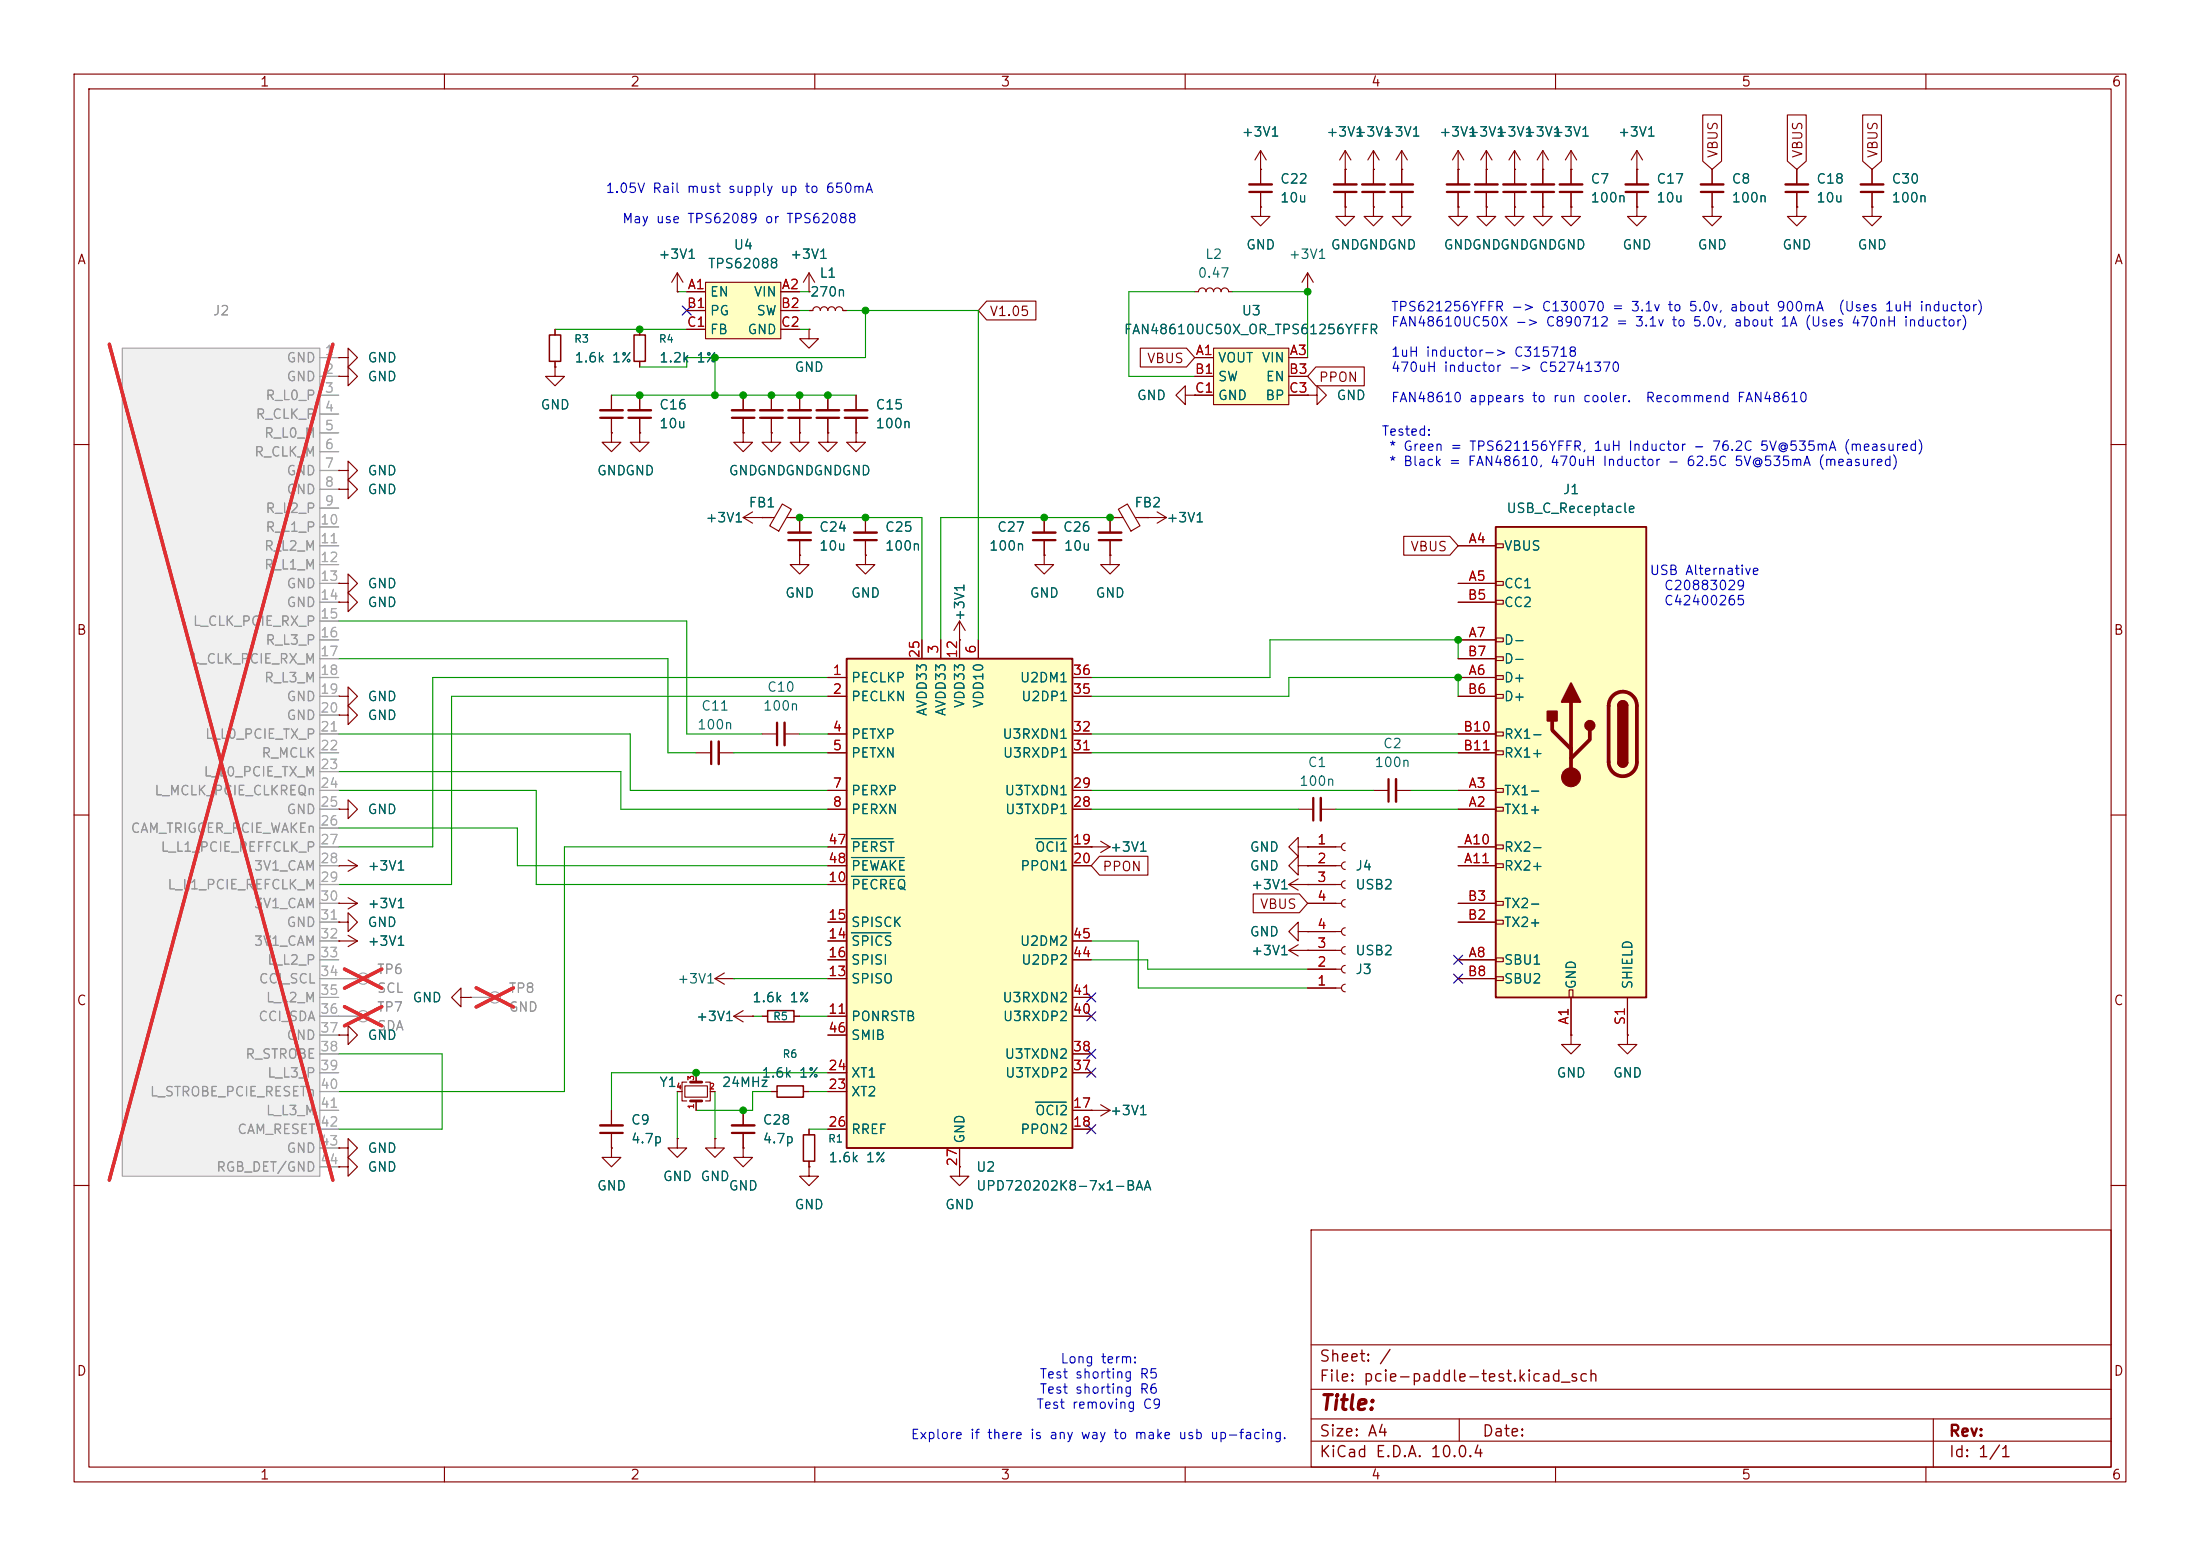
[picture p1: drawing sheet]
<svg xmlns="http://www.w3.org/2000/svg" width="297mm" height="210mm" viewBox="0 0 297 210" stroke-linecap="round" stroke-linejoin="round" font-family="sans-serif">
<g fill="none" stroke="#840000" stroke-width=".15">
<path d="M10 10h277v190h-277zM12 12h273v186h-273zM60 10v2M110 10v2M160 10v2M210 10v2M260 10v2M10 60h2M285 60h2M102.9 99.1h2M105.9 99.1h2M10 110h2"/>
<path d="M285 110h2M45.7 127h.1M45.7 127h2.6M47 126.2l1.3 .8M48.3 127l-1.3 .8M96.5 153.7v1.2h1.3l-1.3 1.3-1.3-1.3h1.3M96.5 153.7h.1M100.3 154.9v1.3h1.3l-1.3 1.3-1.2-1.3h1.2M100.3 154.9h.1M100.3 149.9v2M100.3 152.9v2M10 160h2"/>
<path d="M177 166h108v32h-108zM285 160h2M60 198v2M110 198v2M160 198v2M177 194.5h108M177 191.5h108M177 187.5h108M177 181.5h108M197 191.5v3M210 198v2M260 198v2"/>
<path d="M261 191.5v6.5"/>
</g>
<path d="M104.9 97.5v3.1M98.8 152.9h3.1" fill="none" stroke="#840000" stroke-width=".3"/>
<path d="M105.9 97.5v3.1M98.8 151.9h3.1" fill="none" stroke="#840000" stroke-width=".33"/>
<path d="M114.3 88.9h30.5v66h-30.5z" fill="#ffffc2"/>
<path d="M114.3 88.9h30.5v66h-30.5z" fill="none" stroke="#840000" stroke-width=".25"/>
<g fill="none" stroke="#840000" stroke-width=".15">
<path d="M204.5 22.9h.1M204.5 20.3v4.6M204.5 25.9v2M204.5 20.3l-.8 1.3M204.5 20.3l.7 1.3M100.3 58.4v1.3h1.3l-1.3 1.3-1.2-1.3h1.2M100.3 58.4h.1M111.8 58.4v1.3h1.2l-1.2 1.3-1.3-1.3h1.3M111.8 58.4h.1M111.8 91.4h2.5M111.8 94h2.5M111.8 99.1h2.5"/>
<path d="M124.5 86.4v2.5M127 86.4v2.5M129.5 86.4v2.5M132.1 86.4v2.5M144.8 91.4h2.5M144.8 94h2.5M144.8 99.1h2.5M111.8 101.6h2.5M111.8 106.7h2.5M111.8 109.2h2.5M111.8 119.4h2.5M111.8 114.3h2.5"/>
<path d="M111.8 116.8h2.5M144.8 101.6h2.5M144.8 106.7h2.5M144.8 109.2h2.5M144.8 114.3h5.1M144.8 116.8h2.5M147.3 114.3h.1M148.6 113.5l1.3 .8M149.9 114.3l-1.3 .8M174 119.4h2.5M174 119.4l1.3 .7M175.3 116.8v-1.2l-1.3 1.2 1.3 1.3v-1.3h1.2"/>
<path d="M175.3 114.3v-1.3l-1.3 1.3 1.3 1.3v-1.3h1.2M175.3 109.2h2M175.3 118.6l-1.3 .8M176.5 116.8h.1M176.5 119.4h.1M176.5 114.3h.1M178.3 109.2h2M62.2 134.6v-1.2l-1.2 1.2 1.2 1.3v-1.3h1.3M63.5 134.6h.1M111.8 137.2h2.5M111.8 132.1h2.5M111.8 127h2.5"/>
<path d="M111.8 124.5h2.5M111.8 129.5h2.5M111.8 139.7h2.5M144.8 137.2h2.5M144.8 127h2.5M144.8 129.5h2.5M144.8 134.6h2.5M174 128.3l1.3 .7M174 128.3h2.5M175.3 125.7v-1.2l-1.3 1.2 1.3 1.3v-1.3h1.2M175.3 127.5l-1.3 .8M176.5 125.7h.1"/>
<path d="M176.5 128.3h.1M212.1 139.7v1.3h1.3l-1.3 1.2-1.3-1.2h1.3M212.1 139.7h.1M219.7 139.7v1.3h1.3l-1.3 1.2-1.3-1.2h1.3M219.7 139.7h.1M109.2 157.5v1.3h1.3l-1.3 1.2-1.3-1.2h1.3M109.2 157.5h.1M111.8 152.4h2.5M111.8 147.3h2.5M111.8 144.8h2.5M129.5 154.9v2.6M144.8 149.9h5.1"/>
<path d="M144.8 152.4h2.5M144.8 144.8h2.5M144.8 142.2h2.5M147.3 149.9h.1M148.6 149.1l1.3 .8M149.9 149.9l-1.3 .7"/>
</g>
<path d="M114.9 118.3h7.2M114.9 113.2h5.6M114.9 115.7h7.2M139.8 113.2h4.1M114.9 125.9h5.3M139.8 148.8h4.1" fill="none" stroke="#006464" stroke-width=".15"/>
<path d="M202.9 25.9h3.1M177.3 107.7v3" fill="none" stroke="#840000" stroke-width=".3"/>
<path d="M202.9 24.9h3.1M178.3 107.7v3" fill="none" stroke="#840000" stroke-width=".33"/>
<g fill="none" stroke="#a1a1a1" stroke-width=".15">
<path d="M45.7 137.2h2.6M63.5 134.6h2.5"/>
<circle cx="49" cy="137.2" r=".76"/>
<circle cx="66.8" cy="134.6" r=".76"/>
</g>
<path d="M46.5 135.9l5 2.5M51.5 135.9l-5 2.5M64.3 133.3l5 2.6M69.3 133.3l-5 2.6" fill="none" stroke="#e12e31" stroke-width=".46"/>
<path d="M201.9 71.1h20.3v63.5h-20.3z" fill="#ffffc2"/>
<g fill="none" stroke="#840000" stroke-width=".15">
<path d="M208.3 22.9h.1M208.3 20.3l-.8 1.3M208.3 20.3l.7 1.3M208.3 20.3v2.6M212.1 22.9h.1M212.1 20.3v2.6M212.1 20.3l-.8 1.3M212.1 20.3l.8 1.3M100.3 53.3v2.1M100.3 56.4v2M104.1 58.4v1.3h1.3l-1.3 1.3-1.2-1.3h1.2M104.1 58.4h.1"/>
<path d="M104.1 53.3v2.1M104.1 56.4v2M107.9 53.3v2.1M107.9 56.4v2M109.2 44.5v1.2h1.3l-1.3 1.3-1.3-1.3h1.3M109.2 44.5h.1M111.8 53.3v2.1M111.8 56.4v2M115.6 58.4v1.3h1.2l-1.2 1.3-1.3-1.3h1.3M115.6 58.4h.1M115.6 53.3v2.1M115.6 56.4v2"/>
<path d="M102.9 69.9h1.6M105.6 68l1.2 .7-1.7 3-1.2-.7zM106.2 69.9h1.7v2M107.9 72.9v2M116.8 69.9v2M116.8 72.9v2M196.8 73.7h5.1M196.8 78.7h5.1M201.9 73.4h1v.5h-1zM201.9 78.5h1v.5h-1zM45.7 96.5h1.3v-1.2l1.3 1.2-1.3 1.3v-1.3M45.7 96.5h.1"/>
<path d="M45.7 94h1.3v-1.3l1.3 1.3-1.3 1.3v-1.3M45.7 94h.1M196.8 91.4h5.1M196.8 86.4h5.1M196.8 81.3h5.1M196.8 94h5.1M196.8 88.9h5.1M196.8 99.1h5.1M201.9 81h1v.5h-1zM201.9 86.1h1v.5h-1zM201.9 88.6h1v.6h-1zM201.9 91.2h1v.5h-1z"/>
<path d="M201.9 93.7h1v.5h-1zM201.9 98.8h1v.5h-1zM45.7 116.8h.1M45.7 109.2h1.3v-1.2l1.3 1.2-1.3 1.3v-1.3M45.7 109.2h.1M45.7 116.8h2.6M47 116.1l1.3 .7M48.3 116.8l-1.3 .8M176.5 114.3h4.6M176.5 116.8h4.6M176.5 119.4h4.6M181.6 113.8a.51 .51 0 0 0-.5 .5 .51 .51 0 0 0 .5 .5"/>
<path d="M181.6 116.3a.51 .51 0 0 0-.5 .5 .51 .51 0 0 0 .5 .5M181.6 118.9a.51 .51 0 0 0-.5 .5 .51 .51 0 0 0 .5 .5M185.4 106.7h2.1M188.5 106.7h2M196.8 109.2h5.1M196.8 106.7h5.1M196.8 114.3h5.1M196.8 116.8h5.1M196.8 101.6h5.1M201.9 101.3h1v.6h-1zM201.9 106.4h1v.5h-1zM201.9 109h1v.5h-1z"/>
<path d="M201.9 114h1v.6h-1zM201.9 116.6h1v.5h-1zM45.7 139.7h1.3v-1.3l1.3 1.3-1.3 1.3v-1.3M45.7 139.7h.1M96.5 132.1h2.6M96.5 132.1l1.3 .7M97.8 131.3l-1.3 .8M99.1 132.1h.1M99.1 137.2l1.2 .7M99.1 137.2h2.5M100.3 136.4l-1.2 .8M101.6 137.2h.1"/>
<path d="M102.9 137.2h.7M107.2 137.2h.7M176.5 121.9h4.6M176.5 133.4h4.6M176.5 130.8h4.6M176.5 128.3h4.6M176.5 125.7h4.6M181.6 132.8a.51 .51 0 0 0-.5 .6 .51 .51 0 0 0 .5 .5M181.6 130.3a.51 .51 0 0 0-.5 .5 .51 .51 0 0 0 .5 .5M181.6 127.8a.51 .51 0 0 0-.5 .5 .51 .51 0 0 0 .5 .5M181.6 125.2a.51 .51 0 0 0-.5 .5 .51 .51 0 0 0 .5 .5M181.6 121.4a.51 .51 0 0 0-.5 .5 .51 .51 0 0 0 .5 .5"/>
<path d="M196.8 129.5h5.1M196.8 124.5h5.1M196.8 121.9h5.1M196.8 132.1h5.1M201.9 121.7h1v.5h-1zM201.9 124.2h1v.5h-1zM201.9 129.3h1v.5h-1zM201.9 131.8h1v.5h-1zM211.8 133.6h.5v1h-.5zM212.1 134.6v5.1M219.7 134.6v5.1M45.7 154.9h1.3v-1.2l1.3 1.2-1.3 1.3v-1.3"/>
<path d="M45.7 154.9h.1M82.5 154.9v1.3h1.3l-1.3 1.3-1.2-1.3h1.2M82.5 154.9h.1M82.5 149.9v2M82.5 152.9v2M91.4 153.7v1.2h1.3l-1.3 1.3-1.2-1.3h1.2M91.4 153.7h.1M109.2 152.4v.8M109.2 156.7v.8M129.5 157.5v1.3h1.3l-1.3 1.2-1.2-1.2h1.2M129.5 157.5h.1"/>
</g>
<path d="M201.9 71.1h20.3v63.5h-20.3zM218.4 95.3a.64 .64 0 0 1 .7-.7 .64 .64 0 0 1 .6 .7M218.4 102.9a.64 .64 0 0 0 .7 .6 .64 .64 0 0 0 .6-.6" fill="none" stroke="#840000" stroke-width=".25"/>
<path d="M209.5 97.3v1.3l2.6 2.5M212.1 94.7v10.2M214.6 98.6v1.2l-2.5 2.6M217.7 93.9a1.9 1.9 0 0 1 2.1-.4 1.9 1.9 0 0 1 1.2 1.8v7.6a1.91 1.91 0 0 1-1.9 1.9 1.91 1.91 0 0 1-1.9-1.9v-7.6a1.9 1.9 0 0 1 .5-1.4z" fill="none" stroke="#840000" stroke-width=".51"/>
<g fill="#840000" stroke="#840000" stroke-width=".25">
<path d="M218.4 95.3h1.3v7.6h-1.3z"/>
<path d="M218.6 94.8a.64 .64 0 0 1 .7-.1 .64 .64 0 0 1 .4 .6h-1.3z"/>
<path d="M218.4 102.9h1.3a.64 .64 0 0 1-.6 .6 .64 .64 0 0 1-.7-.6z"/>
<path d="M212.1 92.2l1.3 2.5h-2.6z"/>
<path d="M208.9 96h1.3v1.3h-1.3z"/>
<circle cx="214.6" cy="97.9" r=".63"/>
</g>
<circle cx="212.1" cy="104.9" r="1.27" fill="#840000" stroke="#840000" stroke-width=".15"/>
<path d="M98.8 56.4h3.1M102.6 56.4h3.1M106.4 56.4h3.1M110.2 56.4h3.1M114 56.4h3.1M106.4 72.9h3.1M115.3 72.9h3.1M187.5 105.2v3M81 152.9h3.1" fill="none" stroke="#840000" stroke-width=".3"/>
<path d="M98.8 55.4h3.1M102.6 55.4h3.1M106.4 55.4h3.1M110.2 55.4h3.1M114 55.4h3.1M106.4 71.9h3.1M115.3 71.9h3.1M188.5 105.2v3M81 151.9h3.1" fill="none" stroke="#840000" stroke-width=".33"/>
<path d="M103.6 136.4h3.6v1.5h-3.6zM108.5 153.2h1.5v3.5h-1.5z" fill="none" stroke="#840000" stroke-width=".2"/>
<path d="M16.5 47h26.7v111.8h-26.7z" fill="#f0f0f0"/>
<g fill="none" stroke="#a1a1a1" stroke-width=".15">
<path d="M16.5 47h26.7v111.8h-26.7zM43.2 48.3h2.5M43.2 50.8h2.5M43.2 53.3h2.5M43.2 55.9h2.5M43.2 58.4h2.5M43.2 61h2.5M43.2 63.5h2.5M43.2 66h2.5M43.2 68.6h2.5M43.2 71.1h2.5M43.2 73.7h2.5"/>
<path d="M43.2 76.2h2.5M43.2 78.7h2.5M43.2 81.3h2.5M43.2 83.8h2.5M43.2 86.4h2.5M43.2 88.9h2.5M43.2 91.4h2.5M43.2 94h2.5M43.2 96.5h2.5M43.2 99.1h2.5M43.2 101.6h2.5M43.2 104.1h2.5"/>
<path d="M43.2 106.7h2.5M43.2 109.2h2.5M43.2 111.8h2.5M43.2 114.3h2.5M43.2 116.8h2.5M43.2 119.4h2.5M43.2 121.9h2.5M43.2 124.5h2.5M43.2 127h2.5M43.2 129.5h2.5M43.2 132.1h5.1M43.2 134.6h2.5"/>
<path d="M43.2 137.2h2.5M43.2 139.7h2.5M43.2 142.2h2.5M43.2 144.8h2.5M43.2 147.3h2.5M43.2 149.9h2.5M43.2 152.4h2.5M43.2 154.9h2.5M43.2 157.5h2.5"/>
<circle cx="49" cy="132.1" r=".76"/>
</g>
<path d="M14.8 46.5l30.1 112.8M44.9 46.5l-30.1 112.8M46.5 130.8l5 2.6M51.5 130.8l-5 2.6" fill="none" stroke="#e12e31" stroke-width=".46"/>
<g fill="none" stroke="#840000" stroke-width=".15">
<path d="M107.9 58.4v1.3h1.3l-1.3 1.3-1.2-1.3h1.2M107.9 58.4h.1M160 53.3v-1.2l-1.3 1.2 1.3 1.3v-1.3h1.3M161.3 53.3h.1M176.5 53.3h1.3v-1.2l1.3 1.2-1.3 1.3v-1.3M176.5 53.3h.1M45.7 81.3h1.3v-1.3l1.3 1.3-1.3 1.3v-1.3M45.7 81.3h.1M94 101.6h2M97 101.6h2.1M45.7 124.5h1.3v-1.3l1.3 1.3-1.3 1.2v-1.2M45.7 124.5h.1"/>
<path d="M45.7 121.9h.1M45.7 121.9h2.6M47 121.2l1.3 .7M48.3 121.9l-1.3 .8M45.7 157.5h1.3v-1.3l1.3 1.3-1.3 1.3v-1.3M45.7 157.5h.1M91.4 147.3h.7M92.5 146.6h3v1.5h-3zM92.7 146.1h-.6v2.5h.6M94 144.8v1.3M94 148.6v1.3M95.2 146.1h.7v2.5h-.7"/>
<path d="M95.9 147.3h.6M104.1 147.3h.8M108.5 147.3h.7"/>
</g>
<path d="M96 100.1v3" fill="none" stroke="#840000" stroke-width=".3"/>
<path d="M97 100.1v3" fill="none" stroke="#840000" stroke-width=".33"/>
<path d="M104.9 146.6h3.6v1.5h-3.6z" fill="none" stroke="#840000" stroke-width=".2"/>
<path d="M93.2 148.6h1.5M93.2 146.1h1.5" fill="none" stroke="#840000" stroke-width=".38"/>
<path d="M163.8 47h10.2v7.6h-10.2z" fill="#ffffc2"/>
<g fill="none" stroke="#840000" stroke-width=".15">
<path d="M91.4 39.4h.1M91.4 36.8l-.7 1.3M91.4 36.8l.8 1.3M91.4 36.8v2.6M161.3 39.4h.5a.51 .51 0 0 1 .5-.5 .51 .51 0 0 1 .5 .5 .51 .51 0 0 1 .5-.5 .51 .51 0 0 1 .5 .5 .51 .51 0 0 1 .5-.5 .51 .51 0 0 1 .5 .5 .51 .51 0 0 1 .6-.5 .51 .51 0 0 1 .5 .5h.5M170.2 22.9h.1M170.2 27.9v1.3h1.2l-1.2 1.3-1.3-1.3h1.3M170.2 27.9h.1M170.2 20.3l-.8 1.3M170.2 20.3l.7 1.3M170.2 20.3v4.6M170.2 25.9v2"/>
<path d="M176.5 39.4h.1M176.5 36.8l-.7 1.3M176.5 36.8l.8 1.3M176.5 36.8v2.6M181.6 27.9v1.3h1.3l-1.3 1.3-1.3-1.3h1.3M181.6 27.9h.1M181.6 22.9h.1M181.6 20.3l-.8 1.3M181.6 20.3l.8 1.3M181.6 20.3v4.6M181.6 25.9v2M185.4 27.9v1.3h1.3l-1.3 1.3-1.3-1.3h1.3"/>
<path d="M185.4 27.9h.1M185.4 22.9h.1M185.4 20.3v4.6M185.4 25.9v2M185.4 20.3l-.7 1.3M185.4 20.3l.8 1.3M189.2 22.9h.1M189.2 27.9v1.3h1.3l-1.3 1.3-1.2-1.3h1.2M189.2 27.9h.1M189.2 20.3l-.7 1.3M189.2 20.3l.8 1.3M189.2 20.3v4.6"/>
<path d="M189.2 25.9v2M82.5 58.4v1.3h1.3l-1.3 1.3-1.2-1.3h1.2M82.5 58.4h.1M161.3 48.3h2.5M161.3 50.8h2.5M161.3 53.3h2.5M163.8 47h10.2v7.6h-10.2zM174 48.3h2.5M174 50.8h2.5M174 53.3h2.5M141 74.9v1.3h-1.3l1.3 1.3 1.2-1.3h-1.2M141 74.9h.1"/>
<path d="M141 69.9v2M141 72.9v2M149.9 74.9v1.3h-1.3l1.3 1.3 1.2-1.3h-1.2M149.9 74.9h.1M149.9 72.9v2M151 68.7l1.2-.7 1.7 3-1.2 .7zM151.6 69.9h-1.7v2M153.3 69.9h4.2M154.9 69.9h.1M156.2 69.1l1.3 .8M157.5 69.9l-1.3 .7M129.5 86.4h.1"/>
<path d="M129.5 83.8l-.7 1.3M129.5 83.8l.8 1.3M129.5 83.8v2.6"/>
</g>
<path d="M168.7 25.9h3M180.1 25.9h3M183.9 25.9h3M187.7 25.9h3.1M139.4 72.9h3.1M148.3 72.9h3.1" fill="none" stroke="#840000" stroke-width=".3"/>
<path d="M168.7 24.9h3M180.1 24.9h3M183.9 24.9h3M187.7 24.9h3.1M139.4 71.9h3.1M148.3 71.9h3.1" fill="none" stroke="#840000" stroke-width=".33"/>
<path d="M95.2 38.1h10.2v7.6h-10.2z" fill="#ffffc2"/>
<g fill="none" stroke="#840000" stroke-width=".15">
<path d="M229.9 15.5h2.5v6.2l-1.3 1.2-1.2-1.2zM241.3 15.5h2.5v6.2l-1.2 1.2-1.3-1.2zM251.5 15.5h2.5v6.2l-1.3 1.2-1.2-1.2zM91.4 39.4h.1M92.7 39.4h2.5M95.2 38.1h10.2v7.6h-10.2zM105.4 39.4h2.5M109.2 39.4h.1M109.2 36.8l-.7 1.3M109.2 36.8l.8 1.3M109.2 36.8v2.6M170.2 22.9h.1"/>
<path d="M170.2 27.9h.1M170.2 22.9v2M170.2 25.9v2M181.6 27.9h.1M181.6 22.9h.1M181.6 22.9v2M181.6 25.9v2M185.4 27.9h.1M185.4 22.9h.1M185.4 22.9v2M185.4 25.9v2M189.2 22.9h.1"/>
<path d="M189.2 27.9h.1M189.2 22.9v2M189.2 25.9v2M196.8 22.9h.1M196.8 27.9v1.3h1.3l-1.3 1.3-1.2-1.3h1.2M196.8 27.9h.1M196.8 20.3l-.7 1.3M196.8 20.3l.8 1.3M196.8 20.3v4.6M196.8 25.9v2M200.7 22.9h.1M200.7 27.9v1.3h1.2l-1.2 1.3-1.3-1.3h1.3"/>
<path d="M200.7 27.9h.1M200.7 20.3l-.8 1.3M200.7 20.3l.7 1.3M200.7 20.3v4.6M200.7 25.9v2M204.5 27.9v1.3h1.2l-1.2 1.3-1.3-1.3h1.3M204.5 27.9h.1M204.5 22.9h.1M204.5 22.9v2M204.5 25.9v2M208.3 27.9v1.3h1.2l-1.2 1.3-1.3-1.3h1.3M208.3 27.9h.1"/>
<path d="M208.3 22.9h.1M208.3 22.9v2M208.3 25.9v2M212.1 27.9v1.3h1.3l-1.3 1.3-1.3-1.3h1.3M212.1 27.9h.1M212.1 22.9h.1M212.1 22.9v2M212.1 25.9v2M221 22.9h.1M221 27.9v1.3h1.2l-1.2 1.3-1.3-1.3h1.3M221 27.9h.1M221 20.3l-.8 1.3"/>
<path d="M221 20.3l.7 1.3M221 20.3v4.6M221 25.9v2M231.1 27.9v1.3h1.3l-1.3 1.3-1.2-1.3h1.2M231.1 27.9h.1M231.1 22.9v2M231.1 25.9v2M242.6 27.9v1.3h1.2l-1.2 1.3-1.3-1.3h1.3M242.6 27.9h.1M242.6 22.9v2M242.6 25.9v2M252.7 27.9v1.3h1.3l-1.3 1.3-1.2-1.3h1.2"/>
<path d="M252.7 27.9h.1M252.7 22.9v2M252.7 25.9v2M45.7 50.8h1.3v-1.3l1.3 1.3-1.3 1.3v-1.3M45.7 50.8h.1M45.7 48.3h1.3v-1.3l1.3 1.3-1.3 1.2v-1.2M45.7 48.3h.1M74.9 49.5v1.3h1.3l-1.3 1.3-1.2-1.3h1.2M74.9 49.5h.1M74.9 44.5v.7M74.9 48.8v.7M82.5 58.4h.1"/>
<path d="M82.5 53.3v2.1M82.5 56.4v2M86.4 58.4v1.3h1.2l-1.2 1.3-1.3-1.3h1.3M86.4 58.4h.1M86.4 44.5v.7M86.4 48.8v.7M86.4 53.3v2.1M86.4 56.4v2M92.7 41.9h2.5M92.7 44.5h2.5M100.3 58.4h.1M100.3 53.3v2.1"/>
<path d="M100.3 56.4v2M104.1 58.4h.1M104.1 53.3v2.1M104.1 56.4v2M105.4 41.9h2.5M105.4 44.5h2.5M107.9 58.4h.1M107.9 53.3v2.1M107.9 56.4v2M109.2 41.9h.5a.51 .51 0 0 1 .5-.5 .51 .51 0 0 1 .5 .5 .51 .51 0 0 1 .6-.5 .51 .51 0 0 1 .5 .5 .51 .51 0 0 1 .5-.5 .51 .51 0 0 1 .5 .5 .51 .51 0 0 1 .5-.5 .51 .51 0 0 1 .5 .5h.5M109.2 44.5h.1M111.8 58.4h.1"/>
<path d="M111.8 53.3v2.1M111.8 56.4v2M115.6 58.4h.1M115.6 53.3v2.1M115.6 56.4v2M133.2 40.6h6.6v2.6h-6.6l-1.1-1.3zM153.9 47h6.3l1.1 1.3-1.1 1.2h-6.3zM161.3 53.3h.1M161.3 48.3h2.5M161.3 50.8h2.5M161.3 53.3h2.5M174 48.3h2.5"/>
<path d="M174 50.8h2.5M174 53.3h2.5M176.5 53.3h.1M177.6 49.5h6.6v2.6h-6.6l-1.1-1.3zM45.7 78.7h1.3v-1.2l1.3 1.2-1.3 1.3v-1.3M45.7 78.7h.1M45.7 63.5h1.3v-1.3l1.3 1.3-1.3 1.3v-1.3M45.7 63.5h.1M45.7 66h1.3v-1.2l1.3 1.2-1.3 1.3v-1.3M45.7 66h.1M100.3 69.9l1.3 .7M100.3 69.9h3.8"/>
<path d="M101.6 69.1l-1.3 .8M102.9 69.9h.1M106.7 69.9h1.2v2M107.9 74.9v1.3h1.3l-1.3 1.3-1.2-1.3h1.2M107.9 74.9h.1M107.9 72.9v2M116.8 74.9v1.3h1.3l-1.3 1.3-1.2-1.3h1.2M116.8 74.9h.1M116.8 69.9v2M116.8 72.9v2M141 74.9h.1M141 69.9v2"/>
<path d="M141 72.9v2M149.9 74.9h.1M149.9 72.9v2M151.1 69.9h-1.2v2M153.7 69.9h1.2M154.9 69.9h.1M189.5 72.4h6.2l1.1 1.3-1.1 1.2h-6.2zM196.8 73.7h5.1M196.8 78.7h5.1M45.7 96.5h.1M45.7 94h.1M45.7 81.3h.1"/>
<path d="M111.8 91.4h2.5M111.8 94h2.5M111.8 99.1h2.5M124.5 86.4v2.5M127 86.4v2.5M129.5 86.4h.1M129.5 86.4v2.5M132.1 86.4v2.5M144.8 91.4h2.5M144.8 94h2.5M144.8 99.1h2.5M196.8 91.4h5.1"/>
<path d="M196.8 86.4h5.1M196.8 81.3h5.1M196.8 94h5.1M196.8 88.9h5.1M196.8 99.1h5.1M45.7 116.8h.1M45.7 109.2h.1M111.8 109.2h2.5M111.8 106.7h2.5M111.8 114.3h2.5M111.8 116.8h2.5M111.8 101.6h2.5"/>
<path d="M111.8 119.4h2.5M144.8 109.2h2.5M144.8 106.7h2.5M144.8 114.3h2.5M144.8 116.8h2.5M144.8 101.6h2.5M147.3 114.3h.1M148.4 115.6h6.6v2.5h-6.6l-1.1-1.3zM176.5 116.8h.1M176.5 119.4h.1M176.5 114.3h.1M176.5 114.3h3.8"/>
<path d="M176.5 116.8h3.8M176.5 119.4h3.8M196.8 109.2h5.1M196.8 106.7h5.1M196.8 114.3h5.1M196.8 116.8h5.1M196.8 101.6h5.1M45.7 124.5h.1M45.7 121.9h.1M45.7 127h.1M45.7 139.7h.1M63.5 134.6h.1"/>
<path d="M101.6 137.2h.1M102.9 137.2h.7M107.2 137.2h.7M111.8 129.5h2.5M111.8 124.5h2.5M111.8 132.1h2.5M111.8 137.2h2.5M111.8 127h2.5M111.8 139.7h2.5M144.8 129.5h2.5M144.8 137.2h2.5M144.8 127h2.5"/>
<path d="M144.8 134.6h2.5M169.2 120.6h6.2l1.1 1.3-1.1 1.3h-6.2zM176.5 125.7h.1M176.5 128.3h.1M176.5 121.9h3.8M176.5 133.4h3.8M176.5 130.8h3.8M176.5 128.3h3.8M176.5 125.7h3.8M196.8 129.5h5.1M196.8 124.5h5.1M196.8 121.9h5.1"/>
<path d="M196.8 132.1h5.1M212.1 139.7h.1M212.1 134.6v5.1M219.7 139.7h.1M219.7 134.6v5.1M45.7 157.5h.1M45.7 154.9h.1M82.5 154.9h.1M82.5 149.9v2M82.5 152.9v2M91.4 153.7h.1M91.4 147.3h.7"/>
<path d="M94 144.8v1.3M94 148.6v1.3M95.9 147.3h.6M96.5 153.7h.1M100.3 154.9h.1M100.3 149.9v2M100.3 152.9v2M104.1 147.3h.8M108.5 147.3h.7M109.2 157.5h.1M109.2 152.4v.8M109.2 156.7v.8"/>
<path d="M111.8 152.4h2.5M111.8 147.3h2.5M111.8 144.8h2.5M129.5 157.5h.1M129.5 154.9v2.6M144.8 149.9h2.5M144.8 152.4h2.5M144.8 144.8h2.5M144.8 142.2h2.5M147.3 149.9h.1"/>
</g>
<path d="M195.3 25.9h3.1M199.1 25.9h3.1M206.8 25.9h3M210.6 25.9h3M219.5 25.9h3M229.6 25.9h3.1M241 25.9h3.1M251.2 25.9h3.1M81 56.4h3.1M84.8 56.4h3.1" fill="none" stroke="#840000" stroke-width=".3"/>
<path d="M195.3 24.9h3.1M199.1 24.9h3.1M206.8 24.9h3M210.6 24.9h3M219.5 24.9h3M229.6 24.9h3.1M241 24.9h3.1M251.2 24.9h3.1M81 55.4h3.1M84.8 55.4h3.1" fill="none" stroke="#840000" stroke-width=".33"/>
<path d="M74.2 45.2h1.5v3.6h-1.5zM85.6 45.2h1.5v3.6h-1.5z" fill="none" stroke="#840000" stroke-width=".2"/>
<g fill="none" stroke="#009600" stroke-width=".15">
<path d="M91.4 39.4h1.3M107.9 39.4h1.3M161.3 39.4h-8.9v11.4h8.9M166.4 39.4h10.1v8.9M74.9 44.5h17.8M82.5 53.3h33.1M96.5 48.3v5M107.9 44.5h1.3M107.9 41.9h1.3M114.3 41.9h17.8v44.5M116.8 41.9v6.4h-24.1v1.2h-6.3M107.9 69.9h16.6v16.5"/>
<path d="M149.9 69.9h-22.9v16.5M45.7 99.1h39.4v7.6h26.7M45.7 88.9h44.5v12.7h3.8M45.7 83.8h47v15.3h10.2M107.9 99.1h3.9M111.8 91.4h-53.4v22.9h-12.7M111.8 94h-50.8v25.4h-15.3M147.3 94h26.7v-2.6h22.8v2.6M147.3 99.1h49.5M196.8 88.9v-2.5h-25.4v5h-24.1M45.7 106.7h26.7v12.7h39.4M45.7 104.1h38.1v5.1h28"/>
<path d="M45.7 111.8h24.1v5h42M99.1 101.6h12.7M111.8 114.3h-35.6v33h-30.5M147.3 106.7h38.1M147.3 109.2h28M147.3 101.6h49.5M180.3 109.2h16.5M190.5 106.7h6.3M99.1 132.1h12.7M101.6 137.2h1.3M107.9 137.2h3.9M147.3 127h6.4v6.4h22.8"/>
<path d="M147.3 129.5h7.6v1.3h21.6M45.7 142.2h14v10.2h-14M91.4 147.3v6.4M96.5 147.3v6.4M104.1 147.3h-2.5v2.6h-7.6M109.2 147.3h2.6M109.2 152.4h2.6M111.8 144.8h-29.3v5.1"/>
</g>
<g fill="none" stroke="#000084" stroke-width=".15">
<path d="M92.1 41.3l1.2 1.2M93.3 41.3l-1.2 1.2M146.7 136.6l1.2 1.2M146.7 134l1.2 1.2M147.9 136.6l-1.2 1.2M147.9 134l-1.2 1.2M196.2 128.9l1.3 1.2M196.2 131.5l1.3 1.2M197.5 128.9l-1.3 1.2M197.5 131.5l-1.3 1.2M146.7 144.2l1.2 1.2M146.7 141.6l1.2 1.2"/>
<path d="M146.7 151.8l1.2 1.2M147.9 144.2l-1.2 1.2M147.9 141.6l-1.2 1.2M147.9 151.8l-1.2 1.2"/>
</g>
<g fill="none" stroke="#a1a1a1" stroke-width=".15">
<path d="M43.2 48.3h2.5M43.2 50.8h2.5M43.2 53.3h2.5M43.2 55.9h2.5M43.2 58.4h2.5M43.2 61h2.5M43.2 63.5h2.5M43.2 66h2.5M43.2 68.6h2.5M43.2 71.1h2.5M43.2 73.7h2.5M43.2 76.2h2.5"/>
<path d="M43.2 78.7h2.5M43.2 81.3h2.5M43.2 83.8h2.5M43.2 86.4h2.5M43.2 88.9h2.5M43.2 91.4h2.5M43.2 94h2.5M43.2 96.5h2.5M43.2 99.1h2.5M43.2 101.6h2.5M43.2 104.1h2.5M43.2 106.7h2.5"/>
<path d="M43.2 109.2h2.5M43.2 111.8h2.5M43.2 114.3h2.5M43.2 116.8h2.5M43.2 119.4h2.5M43.2 121.9h2.5M43.2 124.5h2.5M43.2 127h2.5M43.2 129.5h2.5M43.2 132.1h5.1M43.2 134.6h2.5M43.2 137.2h5.1"/>
<path d="M43.2 139.7h2.5M63.5 134.6h2.5M43.2 142.2h2.5M43.2 144.8h2.5M43.2 147.3h2.5M43.2 149.9h2.5M43.2 152.4h2.5M43.2 154.9h2.5M43.2 157.5h2.5"/>
</g>
<path d="M14.8 46.5l30.1 112.8M44.9 46.5l-30.1 112.8M46.5 130.8l5 2.6M46.5 135.9l5 2.5M51.5 130.8l-5 2.6M51.5 135.9l-5 2.5M64.3 133.3l5 2.6M69.3 133.3l-5 2.6" fill="none" stroke="#e12e31" stroke-width=".46"/>
<path d="M114.9 118.3h7.2M114.9 113.2h5.6M114.9 115.7h7.2M139.8 113.2h4.1M114.9 125.9h5.3M139.8 148.8h4.1" fill="none" stroke="#006464" stroke-width=".15"/>
<g fill="#009600" stroke="#009600" stroke-width=".14">
<circle cx="94" cy="144.8" r=".46"/>
<circle cx="96.5" cy="48.3" r=".46"/>
<circle cx="116.8" cy="69.9" r=".46"/>
<circle cx="107.9" cy="53.3" r=".46"/>
<circle cx="107.9" cy="69.9" r=".46"/>
<circle cx="96.5" cy="53.3" r=".46"/>
<circle cx="104.1" cy="53.3" r=".46"/>
<circle cx="100.3" cy="53.3" r=".46"/>
<circle cx="116.8" cy="41.9" r=".46"/>
<circle cx="100.3" cy="149.9" r=".46"/>
<circle cx="141" cy="69.9" r=".46"/>
<circle cx="149.9" cy="69.9" r=".46"/>
<circle cx="176.5" cy="39.4" r=".46"/>
<circle cx="111.8" cy="53.3" r=".46"/>
<circle cx="86.4" cy="53.3" r=".46"/>
<circle cx="86.4" cy="44.5" r=".46"/>
<circle cx="196.8" cy="86.4" r=".46"/>
<circle cx="196.8" cy="91.4" r=".46"/>
</g>
<text font-size="2" fill="#840000" x="178" y="190.8">Title:</text>
<g font-size="1.5" fill="#840000">
<text x="178" y="184.2">Sheet: /</text>
<text x="178" y="186.9">File: pcie-paddle-test.kicad_sch</text>
<text x="178" y="197.1">KiCad E.D.A. 10.0.4</text>
<text x="178" y="194.3">Size: A4</text>
<text x="200" y="194.3">Date:</text>
<text x="263" y="194.3">Rev:</text>
<text x="263" y="197.1">Id: 1/1</text>
</g>
<g font-size="1.3" fill="#840000">
<text x="35" y="12">1</text>
<text x="85" y="12">2</text>
<text x="135" y="12">3</text>
<text x="185" y="12">4</text>
<text x="235" y="12">5</text>
<text x="285" y="12">6</text>
<text x="232.2" y="21.4" transform="rotate(-90 232.2 21.4)">VBUS</text>
<text x="243.6" y="21.4" transform="rotate(-90 243.6 21.4)">VBUS</text>
<text x="253.8" y="21.4" transform="rotate(-90 253.8 21.4)">VBUS</text>
<text x="10.3" y="36">A</text>
<text x="285.3" y="36">A</text>
<text x="133.5" y="43">V1.05</text>
<text x="154.8" y="49.3">VBUS</text>
<text x="178" y="51.9">PPON</text>
<text x="190.3" y="74.7">VBUS</text>
<text x="10.3" y="86">B</text>
<text x="285.3" y="86">B</text>
<text x="148.7" y="117.9">PPON</text>
<text x="170" y="123">VBUS</text>
<text x="10.3" y="136">C</text>
<text x="285.3" y="136">C</text>
<text x="10.3" y="186">D</text>
<text x="285.3" y="186">D</text>
<text x="35" y="200">1</text>
<text x="85" y="200">2</text>
<text x="135" y="200">3</text>
<text x="185" y="200">4</text>
<text x="235" y="200">5</text>
<text x="285" y="200">6</text>
</g>
<g font-size="1.3" fill="#006464">
<text x="167.5" y="18.8">+3V1</text>
<text x="179" y="18.8">+3V1</text>
<text x="182.8" y="18.8">+3V1</text>
<text x="186.6" y="18.8">+3V1</text>
<text x="194.2" y="18.8">+3V1</text>
<text x="198" y="18.8">+3V1</text>
<text x="201.8" y="18.8">+3V1</text>
<text x="205.6" y="18.8">+3V1</text>
<text x="209.4" y="18.8">+3V1</text>
<text x="218.3" y="18.8">+3V1</text>
<text x="172.7" y="25.1">C22</text>
<text x="172.7" y="27.6">10u</text>
<text x="214.6" y="25.1">C7</text>
<text x="214.6" y="27.6">100n</text>
<text x="223.5" y="25.1">C17</text>
<text x="223.5" y="27.6">10u</text>
<text x="233.7" y="25.1">C8</text>
<text x="233.7" y="27.6">100n</text>
<text x="245.1" y="25.1">C18</text>
<text x="245.1" y="27.6">10u</text>
<text x="255.3" y="27.6">100n</text>
<text x="255.3" y="25.1">C30</text>
<text x="88.8" y="35.3">+3V1</text>
<text x="99" y="34">U4</text>
<text x="106.6" y="35.3">+3V1</text>
<text x="162.6" y="35.3">L2</text>
<text x="168.1" y="34">GND</text>
<text x="173.9" y="35.3">+3V1</text>
<text x="179.6" y="34">GNDGNDGND</text>
<text x="194.8" y="34">GNDGNDGNDGNDGND</text>
<text x="218.9" y="34">GND</text>
<text x="229.1" y="34">GND</text>
<text x="240.5" y="34">GND</text>
<text x="250.7" y="34">GND</text>
<text x="95.5" y="36.5">TPS62088</text>
<text x="95.8" y="40.3">EN</text>
<text x="101.7" y="40.3">VIN</text>
<text x="109.3" y="40.3">270n</text>
<text x="110.5" y="37.8">L1</text>
<text x="161.6" y="37.8">0.47</text>
<text x="95.8" y="42.9">PG</text>
<text x="95.8" y="45.4">FB</text>
<text x="100.8" y="45.4">GND</text>
<text x="102" y="42.9">SW</text>
<text x="151.6" y="45.4">FAN48610UC50X_OR_TPS61256YFFR</text>
<text x="167.5" y="42.9">U3</text>
<text x="49.5" y="51.8">GND</text>
<text x="49.5" y="49.2">GND</text>
<text x="77.5" y="49.2">1.6k 1%</text>
<text x="88.9" y="49.2">1.2k 1%</text>
<text x="107.2" y="50.5">GND</text>
<text x="164.3" y="49.2">VOUT</text>
<text x="164.3" y="51.8">SW</text>
<text x="170.3" y="49.2">VIN</text>
<text x="170.8" y="51.8">EN</text>
<text x="72.9" y="55.6">GND</text>
<text x="88.9" y="55.6">C16</text>
<text x="88.9" y="58.1">10u</text>
<text x="118.1" y="58.1">100n</text>
<text x="118.1" y="55.6">C15</text>
<text x="153.4" y="54.3">GND</text>
<text x="164.3" y="54.3">GND</text>
<text x="170.7" y="54.3">BP</text>
<text x="180.3" y="54.3">GND</text>
<text x="49.5" y="64.5">GND</text>
<text x="80.5" y="64.5">GNDGND</text>
<text x="98.3" y="64.5">GNDGNDGNDGNDGND</text>
<text x="49.5" y="67">GND</text>
<text x="95.1" y="70.8">+3V1</text>
<text x="101" y="68.8">FB1</text>
<text x="153.1" y="68.8">FB2</text>
<text x="157.4" y="70.8">+3V1</text>
<text x="203.3" y="69.6">USB_C_Receptacle</text>
<text x="210.9" y="67">J1</text>
<text x="110.5" y="72.1">C24</text>
<text x="110.5" y="74.6">10u</text>
<text x="119.4" y="74.6">100n</text>
<text x="119.4" y="72.1">C25</text>
<text x="133.4" y="74.6">100n</text>
<text x="134.5" y="72.1">C27</text>
<text x="143.4" y="72.1">C26</text>
<text x="143.5" y="74.6">10u</text>
<text x="202.9" y="74.6">VBUS</text>
<text x="49.5" y="82.3">GND</text>
<text x="49.5" y="79.7">GND</text>
<text x="105.9" y="81">GND</text>
<text x="114.8" y="81">GND</text>
<text x="130.5" y="83.9" transform="rotate(-90 130.5 83.9)">+3V1</text>
<text x="138.9" y="81">GND</text>
<text x="147.8" y="81">GND</text>
<text x="202.9" y="79.7">CC1</text>
<text x="202.9" y="82.3">CC2</text>
<text x="202.9" y="87.3">D-</text>
<text x="202.9" y="89.9">D-</text>
<text x="49.5" y="95">GND</text>
<text x="103.5" y="93.7">C10</text>
<text x="114.8" y="92.4">PECLKP</text>
<text x="114.8" y="95">PECLKN</text>
<text x="130.5" y="95.7" transform="rotate(-90 130.5 95.7)">VDD33</text>
<text x="133.1" y="95.7" transform="rotate(-90 133.1 95.7)">VDD10</text>
<text x="137.6" y="92.4">U2DM1</text>
<text x="137.8" y="95">U2DP1</text>
<text x="202.9" y="92.4">D+</text>
<text x="202.9" y="95">D+</text>
<text x="49.5" y="97.5">GND</text>
<text x="94" y="98.8">100n</text>
<text x="94.6" y="96.2">C11</text>
<text x="102.9" y="96.2">100n</text>
<text x="114.8" y="100">PETXP</text>
<text x="125.4" y="96.7" transform="rotate(-90 125.4 96.7)">AVDD33</text>
<text x="128" y="96.7" transform="rotate(-90 128 96.7)">AVDD33</text>
<text x="135.2" y="100">U3RXDN1</text>
<text x="186.6" y="101.3">C2</text>
<text x="202.9" y="100">RX1-</text>
<text x="114.8" y="102.6">PETXN</text>
<text x="114.8" y="107.7">PERXP</text>
<text x="135.3" y="102.6">U3RXDP1</text>
<text x="135.5" y="107.7">U3TXDN1</text>
<text x="175.3" y="106.4">100n</text>
<text x="176.5" y="103.8">C1</text>
<text x="185.5" y="103.8">100n</text>
<text x="202.9" y="107.7">TX1-</text>
<text x="202.9" y="102.6">RX1+</text>
<text x="49.5" y="110.2">GND</text>
<text x="114.8" y="110.2">PERXN</text>
<text x="135.6" y="110.2">U3TXDP1</text>
<text x="202.9" y="110.2">TX1+</text>
<text x="49.5" y="117.8">+3V1</text>
<text x="114.8" y="115.3">PERST</text>
<text x="114.8" y="117.8">PEWAKE</text>
<text x="137.7" y="117.8">PPON1</text>
<text x="139.7" y="115.3">OCI1</text>
<text x="149.8" y="115.3">+3V1</text>
<text x="168.6" y="117.8">GND</text>
<text x="168.6" y="115.3">GND</text>
<text x="182.9" y="117.8">J4</text>
<text x="202.9" y="115.3">RX2-</text>
<text x="202.9" y="117.8">RX2+</text>
<text x="49.5" y="125.4">GND</text>
<text x="49.5" y="122.9">+3V1</text>
<text x="114.8" y="120.4">PECREQ</text>
<text x="114.8" y="125.4">SPISCK</text>
<text x="168.8" y="120.4">+3V1</text>
<text x="182.9" y="120.4">USB2</text>
<text x="202.9" y="125.4">TX2+</text>
<text x="202.9" y="122.9">TX2-</text>
<text x="49.5" y="128">+3V1</text>
<text x="114.8" y="128">SPICS</text>
<text x="114.8" y="130.5">SPISI</text>
<text x="137.6" y="128">U2DM2</text>
<text x="137.8" y="130.5">U2DP2</text>
<text x="168.6" y="126.7">GND</text>
<text x="168.8" y="129.2">+3V1</text>
<text x="182.9" y="131.8">J3</text>
<text x="182.9" y="129.2">USB2</text>
<text x="202.9" y="130.5">SBU1</text>
<text x="55.6" y="135.6">GND</text>
<text x="91.3" y="133.1">+3V1</text>
<text x="101.5" y="135.6">1.6k 1%</text>
<text x="114.8" y="133.1">SPISO</text>
<text x="135.2" y="135.6">U3RXDN2</text>
<text x="202.9" y="133.1">SBU2</text>
<text x="213.1" y="133.6" transform="rotate(-90 213.1 133.6)">GND</text>
<text x="220.7" y="133.6" transform="rotate(-90 220.7 133.6)">SHIELD</text>
<text x="49.5" y="140.7">GND</text>
<text x="93.9" y="138.1">+3V1</text>
<text x="114.8" y="138.1">PONRSTB</text>
<text x="114.8" y="140.7">SMIB</text>
<text x="135.3" y="138.1">U3RXDP2</text>
<text x="135.5" y="143.2">U3TXDN2</text>
<text x="88.9" y="147">Y1</text>
<text x="97.4" y="147">24MHz</text>
<text x="102.7" y="145.8">1.6k 1%</text>
<text x="114.8" y="148.3">XT2</text>
<text x="114.8" y="145.8">XT1</text>
<text x="135.6" y="145.8">U3TXDP2</text>
<text x="210.1" y="145.8">GND</text>
<text x="217.7" y="145.8">GND</text>
<text x="49.5" y="155.9">GND</text>
<text x="85.1" y="152.1">C9</text>
<text x="85.1" y="154.6">4.7p</text>
<text x="102.9" y="152.1">C28</text>
<text x="102.9" y="154.6">4.7p</text>
<text x="114.8" y="153.4">RREF</text>
<text x="130.5" y="154.4" transform="rotate(-90 130.5 154.4)">GND</text>
<text x="137.7" y="153.4">PPON2</text>
<text x="139.7" y="150.8">OCI2</text>
<text x="149.8" y="150.8">+3V1</text>
<text x="49.5" y="158.5">GND</text>
<text x="80.5" y="161">GND</text>
<text x="89.4" y="159.7">GND</text>
<text x="94.5" y="159.7">GND</text>
<text x="98.3" y="161">GND</text>
<text x="111.8" y="157.2">1.6k 1%</text>
<text x="131.7" y="161">UPD720202K8-7x1-BAA</text>
<text x="131.7" y="158.5">U2</text>
<text x="107.2" y="163.5">GND</text>
<text x="127.5" y="163.5">GND</text>
</g>
<g font-size="1.3" fill="#0000c2">
<text x="81.7" y="26.4">1.05V Rail must supply up to 650mA</text>
<text x="83.9" y="30.5">May use TPS62089 or TPS62088</text>
<text x="187.7" y="42.3">TPS621256YFFR -&gt; C130070 = 3.1v to 5.0v, about 900mA</text>
<text x="187.7" y="44.4">FAN48610UC50X -&gt; C890712 = 3.1v to 5.0v, about 1A (Uses 470nH inductor)</text>
<text x="248.1" y="42.3">(Uses 1uH inductor)</text>
<text x="187.7" y="48.5">1uH inductor-&gt; C315718</text>
<text x="187.7" y="50.5">470uH inductor -&gt; C52741370</text>
<text x="186.4" y="59.1">Tested:</text>
<text x="187.7" y="54.6">FAN48610 appears to run cooler.</text>
<text x="222.1" y="54.6">Recommend FAN48610</text>
<text x="187.4" y="61.2">* Green = TPS621156YFFR, 1uH Inductor - 76.2C 5V@535mA (measured)</text>
<text x="187.4" y="63.2">* Black = FAN48610, 470uH Inductor - 62.5C 5V@535mA (measured)</text>
<text x="222.6" y="77.9">USB Alternative</text>
<text x="224.5" y="80">C20883029</text>
<text x="224.5" y="82">C42400265</text>
<text x="143.1" y="184.3">Long term:</text>
<text x="139.8" y="190.5">Test removing C9</text>
<text x="140.3" y="186.4">Test shorting R5</text>
<text x="140.3" y="188.4">Test shorting R6</text>
<text x="122.9" y="194.6">Explore if there is any way to make usb up-facing.</text>
</g>
<g font-size="1.3" fill="#a90000">
<text x="92.6" y="41.9">B1</text>
<text x="92.7" y="39.3">A1</text>
<text x="105.3" y="41.9">B2</text>
<text x="105.4" y="39.3">A2</text>
<text x="92.6" y="44.4">C1</text>
<text x="105.3" y="44.4">C2</text>
<text x="161.2" y="50.8">B1</text>
<text x="161.2" y="53.3">C1</text>
<text x="161.3" y="48.2">A1</text>
<text x="173.9" y="50.8">B3</text>
<text x="173.9" y="53.3">C3</text>
<text x="174" y="48.2">A3</text>
<text x="198.1" y="73.6">A4</text>
<text x="198" y="81.3">B5</text>
<text x="198.1" y="78.7">A5</text>
<text x="124.4" y="88.9" transform="rotate(-90 124.4 88.9)">25</text>
<text x="127" y="88.3" transform="rotate(-90 127 88.3)">3</text>
<text x="129.5" y="88.9" transform="rotate(-90 129.5 88.9)">12</text>
<text x="132.1" y="88.3" transform="rotate(-90 132.1 88.3)">6</text>
<text x="198" y="88.9">B7</text>
<text x="198.1" y="86.3">A7</text>
<text x="112.3" y="91.4">1</text>
<text x="112.3" y="94">2</text>
<text x="144.7" y="94">35</text>
<text x="144.7" y="91.4">36</text>
<text x="198" y="94">B6</text>
<text x="198.1" y="91.4">A6</text>
<text x="112.3" y="99">4</text>
<text x="112.3" y="101.6">5</text>
<text x="144.7" y="101.6">31</text>
<text x="144.7" y="99">32</text>
<text x="197.4" y="99">B10</text>
<text x="197.4" y="101.6">B11</text>
<text x="112.3" y="106.7">7</text>
<text x="144.7" y="106.7">29</text>
<text x="198.1" y="106.7">A3</text>
<text x="112.3" y="109.2">8</text>
<text x="144.7" y="109.2">28</text>
<text x="198.1" y="109.2">A2</text>
<text x="111.7" y="119.4">10</text>
<text x="111.7" y="114.3">47</text>
<text x="111.7" y="116.8">48</text>
<text x="144.7" y="114.3">19</text>
<text x="144.7" y="116.8">20</text>
<text x="177.7" y="114.3">1</text>
<text x="177.7" y="116.8">2</text>
<text x="177.7" y="119.4">3</text>
<text x="197.5" y="114.3">A10</text>
<text x="197.5" y="116.8">A11</text>
<text x="111.7" y="124.4">15</text>
<text x="177.7" y="125.7">4</text>
<text x="177.7" y="121.9">4</text>
<text x="198" y="124.4">B2</text>
<text x="198" y="121.9">B3</text>
<text x="111.7" y="127">14</text>
<text x="111.7" y="129.5">16</text>
<text x="144.7" y="129.5">44</text>
<text x="144.7" y="127">45</text>
<text x="177.7" y="130.8">2</text>
<text x="177.7" y="128.2">3</text>
<text x="198.1" y="129.5">A8</text>
<text x="111.7" y="137.1">11</text>
<text x="111.7" y="132.1">13</text>
<text x="144.7" y="137.1">40</text>
<text x="144.7" y="134.6">41</text>
<text x="177.7" y="133.3">1</text>
<text x="198" y="132.1">B8</text>
<text x="111.7" y="139.7">46</text>
<text x="144.7" y="142.2">38</text>
<text x="212.1" y="138.4" transform="rotate(-90 212.1 138.4)">A1</text>
<text x="219.7" y="138.5" transform="rotate(-90 219.7 138.5)">S1</text>
<text x="111.7" y="147.3">23</text>
<text x="111.7" y="144.8">24</text>
<text x="144.7" y="149.8">17</text>
<text x="144.7" y="144.8">37</text>
<text x="111.7" y="152.4">26</text>
<text x="144.7" y="152.4">18</text>
<text x="129.5" y="157.5" transform="rotate(-90 129.5 157.5)">27</text>
</g>
<g font-size="1.3" fill="#989898">
<text x="28.7" y="42.9">J2</text>
<text x="38.6" y="49.2">GND</text>
<text x="38.6" y="51.8">GND</text>
<text x="34.4" y="56.9">R_CLK_P</text>
<text x="35.6" y="59.4">R_L0_M</text>
<text x="35.8" y="54.3">R_L0_P</text>
<text x="34.2" y="61.9">R_CLK_M</text>
<text x="38.6" y="64.5">GND</text>
<text x="35.8" y="69.6">R_L2_P</text>
<text x="38.6" y="67">GND</text>
<text x="35.6" y="74.6">R_L2_M</text>
<text x="35.6" y="77.2">R_L1_M</text>
<text x="35.8" y="72.1">R_L1_P</text>
<text x="38.6" y="79.7">GND</text>
<text x="38.6" y="82.3">GND</text>
<text x="25.8" y="89.9">L_CLK_PCIE_RX_M</text>
<text x="26" y="84.8">L_CLK_PCIE_RX_P</text>
<text x="35.8" y="87.3">R_L3_P</text>
<text x="35.6" y="92.4">R_L3_M</text>
<text x="38.6" y="95">GND</text>
<text x="27.6" y="100">L_L0_PCIE_TX_P</text>
<text x="38.6" y="97.5">GND</text>
<text x="20.8" y="107.7">L_MCLK_PCIE_CLKREQn</text>
<text x="27.4" y="105.1">L_L0_PCIE_TX_M</text>
<text x="35.2" y="102.6">R_MCLK</text>
<text x="17.6" y="112.7">CAM_TRIGGER_PCIE_WAKEn</text>
<text x="38.6" y="110.2">GND</text>
<text x="21.6" y="115.3">L_L1_PCIE_REFFCLK_P</text>
<text x="34.2" y="117.8">3V1_CAM</text>
<text x="22.5" y="120.4">L_L1_PCIE_REFCLK_M</text>
<text x="34.2" y="122.9">3V1_CAM</text>
<text x="38.6" y="125.4">GND</text>
<text x="34.2" y="128">3V1_CAM</text>
<text x="36" y="130.5">L_L2_P</text>
<text x="50.8" y="131.8">TP6</text>
<text x="34.8" y="133.1">CCI_SCL</text>
<text x="35.8" y="135.6">L_L2_M</text>
<text x="50.8" y="136.9">TP7</text>
<text x="50.8" y="134.3">SCL</text>
<text x="68.6" y="134.3">TP8</text>
<text x="68.6" y="136.9">GND</text>
<text x="33" y="143.2">R_STROBE</text>
<text x="34.8" y="138.1">CCI_SDA</text>
<text x="38.6" y="140.7">GND</text>
<text x="50.8" y="139.4">SDA</text>
<text x="20.2" y="148.3">L_STROBE_PCIE_RESETn</text>
<text x="36" y="145.8">L_L3_P</text>
<text x="31.9" y="153.4">CAM_RESET</text>
<text x="35.8" y="150.8">L_L3_M</text>
<text x="38.6" y="155.9">GND</text>
<text x="29.1" y="158.5">RGB_DET/GND</text>
</g>
<g font-size="1.3" fill="#aaa">
<text x="43.7" y="48.2">1</text>
<text x="43.7" y="50.8">2</text>
<text x="43.7" y="53.3">3</text>
<text x="43.7" y="55.9">4</text>
<text x="43.7" y="58.4">5</text>
<text x="43.7" y="60.9">6</text>
<text x="43.7" y="63.5">7</text>
<text x="43.1" y="71.1">10</text>
<text x="43.7" y="66">8</text>
<text x="43.7" y="68.6">9</text>
<text x="43.1" y="73.6">11</text>
<text x="43.1" y="76.2">12</text>
<text x="43.1" y="78.7">13</text>
<text x="43.1" y="81.3">14</text>
<text x="43.1" y="83.8">15</text>
<text x="43.1" y="86.3">16</text>
<text x="43.1" y="88.9">17</text>
<text x="43.1" y="91.4">18</text>
<text x="43.1" y="94">19</text>
<text x="43.1" y="96.5">20</text>
<text x="43.1" y="99">21</text>
<text x="43.1" y="101.6">22</text>
<text x="43.1" y="104.1">23</text>
<text x="43.1" y="106.7">24</text>
<text x="43.1" y="109.2">25</text>
<text x="43.1" y="111.7">26</text>
<text x="43.1" y="114.3">27</text>
<text x="43.1" y="116.8">28</text>
<text x="43.1" y="119.4">29</text>
<text x="43.1" y="121.9">30</text>
<text x="43.1" y="124.4">31</text>
<text x="43.1" y="127">32</text>
<text x="43.1" y="129.5">33</text>
<text x="43.1" y="132.1">34</text>
<text x="43.1" y="134.6">35</text>
<text x="43.1" y="137.1">36</text>
<text x="43.1" y="139.7">37</text>
<text x="43.1" y="142.2">38</text>
<text x="43.1" y="144.8">39</text>
<text x="43.1" y="147.3">40</text>
<text x="43.1" y="149.8">41</text>
<text x="43.1" y="152.4">42</text>
<text x="43.1" y="154.9">43</text>
<text x="43.1" y="157.5">44</text>
</g>
<g font-size="1" fill="#006464">
<text x="77.4" y="46.5">R3</text>
<text x="88.9" y="46.5">R4</text>
<text x="104.3" y="137.9">R5</text>
<text x="105.6" y="143">R6</text>
<text x="111.7" y="154.4">R1</text>
</g>
<g font-size=".8" fill="#a90000">
<text x="91.2" y="147.2">4</text>
<text x="93.9" y="149.7" transform="rotate(-90 93.9 149.7)">1</text>
<text x="93.9" y="145.9" transform="rotate(-90 93.9 145.9)">3</text>
<text x="95.7" y="147.2">2</text>
</g>
</svg>
